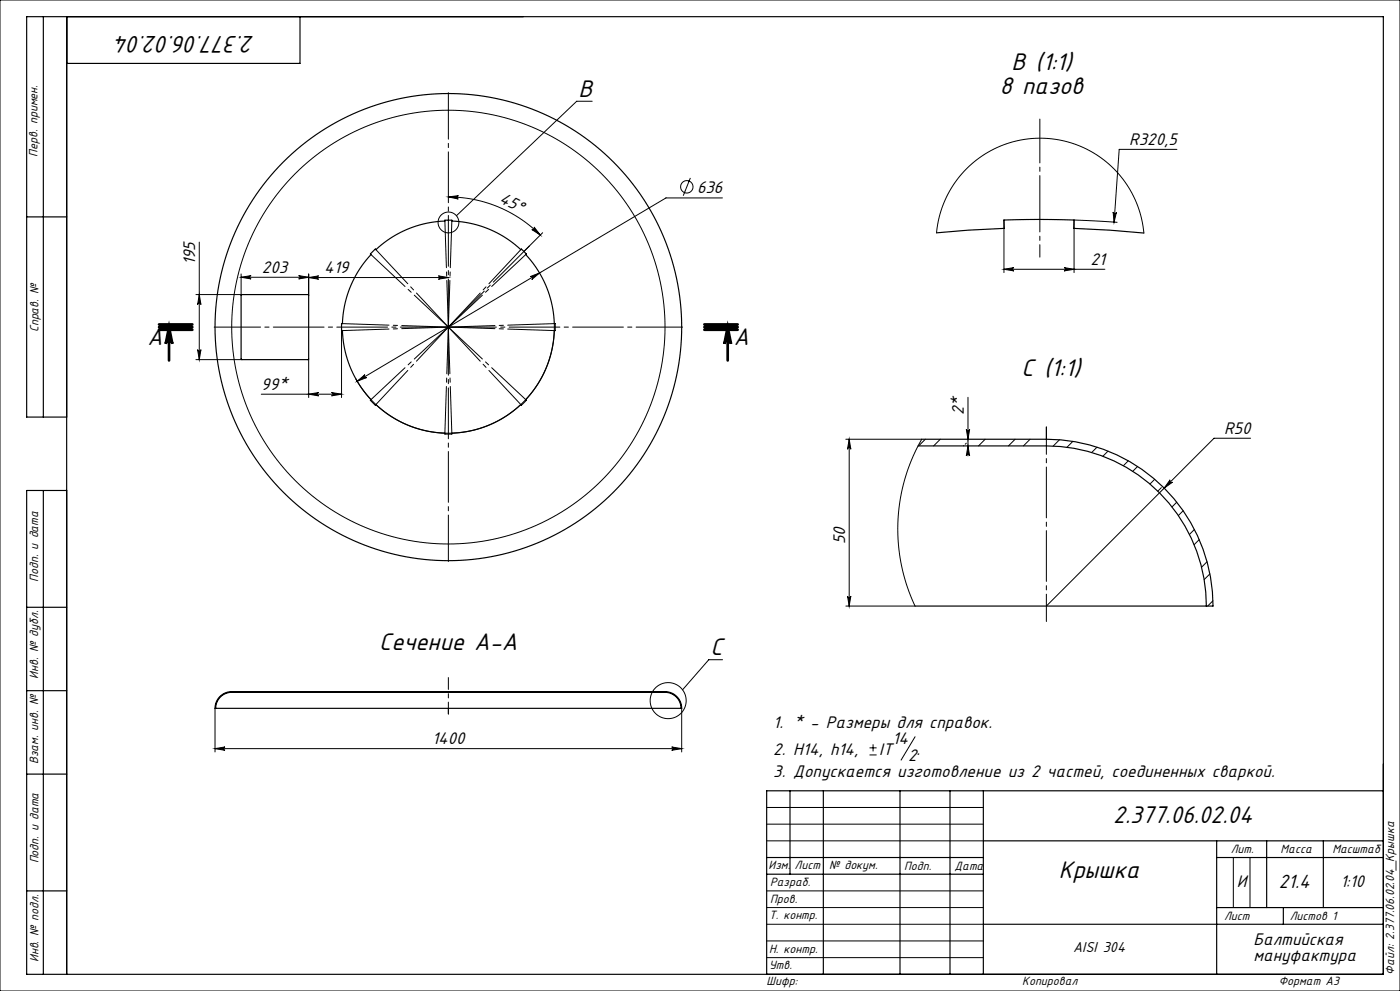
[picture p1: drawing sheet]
<svg xmlns="http://www.w3.org/2000/svg" width="420mm" height="297mm" viewBox="0 0 420 297" stroke-linecap="round" stroke-linejoin="round" font-family="sans-serif">
<g fill="none" stroke="#000" stroke-width=".3">
<path d="M0 0h420v297h-420zM177.7 30.3h-4.7l-36.1 34.4M134.5 59l3-.4a.5 .5 0 0 0-.5 .5 .5 .5 0 0 0 .5 .5zM134.5 59a39 39 0 0 1 27.6 11.4M207.1 53.3l-2.1 5.4M216.7 59.3h-16.9l-92.6 55M353.1 44.8h-17.3l-1.6 21.8M59.8 72.6v35.2M160.2 68l1.9 2.4-2.6-1.6a.5 .5 0 0 0 .7-.1 .5 .5 0 0 0 0-.7zM162.8 69.7l-4 4.1M281 69.8l1-5.6 2.1-5.4 3.1-5.1 3.8-4.2 4.7-3.4 5.2-2.6 5.5-1.6 5.7-.5 5.7 .6 5.6 1.5 5.2 2.6 4.5 3.5 3.9 4.3 3.1 4.9 2 5.4 1.1 5.6M301.2 65.9v15.8"/>
<path d="M333.9 63.5a.5 .5 0 0 0 .5 .5 .5 .5 0 0 0 .5-.4l-.7 3zM335.2 66.6l-13-.7v15.8M58.8 88.3h13.8M59.8 88.3l.5 3a.5 .5 0 0 0-.5-.5 .5 .5 0 0 0-.5 .5zM72.3 82.1v6.4M72.3 83.1h20.3M72.3 83.1l3-.5a.5 .5 0 0 0-.4 .5 .5 .5 0 0 0 .4 .5zM89.6 82.6l3 .5-3 .5a.5 .5 0 0 0 .5-.5 .5 .5 0 0 0-.5-.5zM92.6 82.1v6.4M92.6 83.2h41.9M92.6 83.2l3-.5a.5 .5 0 0 0-.5 .5 .5 .5 0 0 0 .5 .5zM102.5 98v21.1"/>
<path d="M131.5 82.7l3 .5-3 .5a.5 .5 0 0 0 .5-.5 .5 .5 0 0 0-.5-.5zM134 98h1M134.2 97.7l.7 .7M134.5 97.5v1M134.9 97.7l-.7 .7M159 82.9l2.9-1.1-2.4 2a.5 .5 0 0 0 .2-.7 .5 .5 0 0 0-.7-.2zM166.3 97a31.8 31.8 0 0 1-23.4 31.7 31.8 31.8 0 0 1-36.2-15.3M301.2 80.7l3-.5a.5 .5 0 0 0-.5 .5 .5 .5 0 0 0 .5 .5zM301.2 80.7h30.3M319.2 80.2l3 .5-3 .5a.5 .5 0 0 0 .5-.5 .5 .5 0 0 0-.5-.5zM58.8 107.8h13.8M59.3 104.8a.5 .5 0 0 0 .5 .5 .5 .5 0 0 0 .5-.5l-.5 3z"/>
<path d="M78.4 118.1h24.1M92.6 107.6v11.5M92.6 118.1l3-.5a.5 .5 0 0 0-.5 .5 .5 .5 0 0 0 .5 .5zM99.5 117.6l3 .5-3 .5a.5 .5 0 0 0 .4-.5 .5 .5 0 0 0-.4-.5zM107.2 114.3l2.3-2a.5 .5 0 0 0-.2 .7 .5 .5 0 0 0 .7 .2zM290.4 119.1v17.5M253.8 131.6h22.7l-2.9 5.9-2.2 6.1-1.4 6.3-.6 6.6 .1 6.3 .9 6.5 1.7 6.4 2.4 5.9h-20.7M254.8 131.6v50M254.8 131.6l.5 3a.5 .5 0 0 0-.5-.4 .5 .5 0 0 0-.5 .4zM277.6 131.6l-2 2M282.1 131.6l-2 2M289.1 133.6h.1"/>
<path d="M289.9 132.8l-.3 .3M289.9 128.6a.5 .5 0 0 0 .5 .5 .5 .5 0 0 0 .5-.5l-.5 3zM290.4 133.6l.5 3a.5 .5 0 0 0-.5-.4 .5 .5 0 0 0-.5 .4zM295.6 131.6l-2 2M304.5 131.6l-2 2M309 131.6l-2 2M317.9 131.8l-1.9 1.9M321.9 132.3l-1.8 1.7M329.1 134l-1.6 1.6M332.4 135.2l-1.5 1.5M338.5 138.1l-1.5 1.5M341.3 139.8l-1.5 1.4"/>
<path d="M375.2 131.3h-11l-50.3 50.3M346.4 143.6l-1.4 1.5M348.4 146.1l-1.1 1.1M351 143.8a.5 .5 0 0 0 .1 .7 .5 .5 0 0 0 .6 0l-2.4 1.8zM353 150.5l-1.4 1.4M354.9 153.1l-1.4 1.4M358.3 158.7l-1.5 1.5M254.3 178.6a.5 .5 0 0 0 .5 .5 .5 .5 0 0 0 .5-.5l-.5 3zM359.8 161.7l-1.6 1.5M362.1 168.4l-1.6 1.6M363 172l-1.8 1.7M216.8 197.7h-4.2l-7.8 9"/>
<path d="M363.9 180.1l-1.6 1.5M64.5 212.3v13.1M65 210.6l-.3 .4M68.2 207.5l-.3 .3M72.6 207.3v.2M92.4 207.3v.2M95.3 207.3l-.2 .2M134.5 207.3v.2M171.6 207.3l-.2 .2M176.1 207.3l-.2 .2M185.1 207.3l-.2 .2M189.6 207.3l-.2 .2"/>
<path d="M198.6 207.3l-.2 .2M202.2 208.1l-.1 .1M204.5 212.3v13.1M64.5 224.4h140M64.5 224.4l3-.5a.5 .5 0 0 0-.5 .5 .5 .5 0 0 0 .5 .5zM201.5 223.9l3 .5-3 .5a.5 .5 0 0 0 .5-.5 .5 .5 0 0 0-.5-.5zM260.9 226.3h2.1M260.9 224.1h2.1M261.9 223.1v2.1M274.5 220.8l-4.2 7M230 242h65M230 247h65"/>
<path d="M230 252h65M370 257v15M375 257v15M230 277h65M230 272h65M230 267h65M230 287h65M230 282h65"/>
<circle cx="206" cy="56" r="1.86"/>
<circle cx="134.5" cy="66.7" r="3.1"/>
<circle cx="134.5" cy="98" r="65"/>
<circle cx="200.4" cy="210" r="5.4"/>
</g>
<path d="M50.7 98l1 5a1 1 0 0 0-1-.9 1 1 0 0 0-1 .9zM218.3 98l1 5a1 1 0 0 0-1-.9 1 1 0 0 0-1 .9z" fill="none" stroke="#000" stroke-width=".8" stroke-linecap="butt"/>
<path d="M134 98h-69.7M134.5 97.5v-69.7M134.5 98.5v69.8M135 98h69.8" fill="none" stroke="#000" stroke-width=".3" stroke-dasharray="15.2 1.3 1.3 1.3" stroke-dashoffset="1.3"/>
<path d="M47.7 98.8h10zM47.7 98h10M47.7 97.2h10M50.7 98v10M211.3 98h10M211.3 97.2h10M211.3 98.8h10M218.3 98v10" fill="none" stroke="#000" stroke-width=".8"/>
<path d="M157.2 75.4l1.6-1.6M158.8 73.8l-24.3 24.2M313.9 131.6v-3.6M134.5 212.3v1.7" fill="none" stroke="#000" stroke-width=".3" stroke-dasharray="15.2 1.3 1.3 1.3"/>
<path d="M134.5 214v-10.9" fill="none" stroke="#000" stroke-width=".3" stroke-dasharray="15.2 1.3 1.3 1.3" stroke-dashoffset="11.7"/>
<path d="M312 65.8v-30.1" fill="none" stroke="#000" stroke-width=".3" stroke-dasharray="15.2 1.3 1.3 1.3" stroke-dashoffset="2.1"/>
<path d="M312 65.8v11.3" fill="none" stroke="#000" stroke-width=".3" stroke-dasharray="15.2 1.3 1.3 1.3" stroke-dashoffset="11.5"/>
<g fill="none" stroke="#000" stroke-width=".3" stroke-dasharray="15.2 1.3 1.3 1.3" stroke-dashoffset="1.2">
<path d="M111.3 76.3l23.2 21.7M133.5 66.2l1 31.8M156.2 74.8l-21.7 23.2M102.7 99.1l31.8-1.1M134.5 98l1.1-31.8M134.5 98l23.2-21.7M134.5 98l31.8 1.1M134.5 98l21.7 23.2M134.5 98l-1 31.8M134.5 98l-23.2 21.8M134.5 98l-31.8-1M134.5 98l-21.7-23.2"/>
<path d="M166.3 97l-31.8 1M157.7 119.8l-23.2-21.8M112.8 121.2l21.7-23.2M135.6 129.8l-1.1-31.8"/>
</g>
<path d="M313.9 128v58.3" fill="none" stroke="#000" stroke-width=".3" stroke-dasharray="15.2 1.3 1.3 1.3" stroke-dashoffset="7"/>
<g fill="none" stroke="#000" stroke-width=".35">
<path d="M13 5v120M20 5v287M90 5v14h-70M8 65h12M111.8 75.4l.8-.8 .2 .2a31.8 31.8 0 0 1 20.7-8.6v-.2h1h1.1v.2a31.8 31.8 0 0 1 20.6 8.6l.2-.2 .6 .6a48.2 48.2 0 0 1 7.1 11.2 31.8 31.8 0 0 1 2.2 10.6h.2l.1 .8a48.2 48.2 0 0 1-2.9 12.9 31.8 31.8 0 0 1-6 9.1l.2 .1-.5 .6a48.2 48.2 0 0 1-11.2 7.1 31.8 31.8 0 0 1-10.6 2.2v.3h-.8a48.2 48.2 0 0 1-13-2.9 31.8 31.8 0 0 1-9-6l-.2 .2-.6-.5a48.3 48.3 0 0 1-7.1-11.2 31.8 31.8 0 0 1-2.2-10.6h-.2v-.8a48.3 48.3 0 0 1 2.8-12.9 31.8 31.8 0 0 1 6-9.1l-.2-.2zM281 69.8l9.4-.8 10.9-.6-.1-2.5 10.8-.1 10.2 .1-.1 2.5 10.9 .6 10.2 .8M72.4 88.4h20.1v19.3h-20.1zM20 125h-12v-120h407v287h-407v-145h12M275.4 133.6h38.5a48 48 0 0 1 48 48M276.5 131.6h37.4a50 50 0 0 1 50 50h-2M13 147v145M8 182h12"/>
<path d="M274.5 181.6h87.4M8 207h12M64.7 212.3h139.6M72.3 207.3h-2.8a5 5 0 0 0-5 5h.2M72.3 207.5h-2.8a4.8 4.8 0 0 0-4.8 4.8M72.3 207.5h20.3M72.3 207.3h20.3M72.3 207.3v.2M92.6 207.3v.2M92.6 207.5h10.1M92.6 207.3h10.1M102.5 207.5h.1"/>
<path d="M102.5 207.3v.2M102.5 207.3h.1M102.7 207.5h8.6M102.7 207.3h8.6M102.7 207.3v.2M111.3 207.5h1.3M111.3 207.3h1.3M111.3 207.3v.2M112.6 207.5h.2M112.6 207.3h.2M112.6 207.3v.2M112.8 207.3h20.7v.2h-20.7"/>
<path d="M112.8 207.3v.2M133.5 207.5h2.1M133.5 207.3h2.1M135.6 207.5h20.6M135.6 207.3h20.6M135.6 207.3v.2M156.2 207.5h.2M156.2 207.3h.2M156.2 207.3v.2M156.4 207.5h1.3M156.4 207.3h1.3M156.4 207.3v.2"/>
<path d="M157.7 207.5h8.6M157.7 207.3h8.6M157.7 207.3v.2M166.3 207.3h33.2a5 5 0 0 1 5 5h-.2M166.3 207.5h33.2a4.8 4.8 0 0 1 4.8 4.8M166.3 207.3v.2M166.5 207.5h.1M166.5 207.3v.2M166.6 207.3h.1M8 232h12M237 237v25M247 237v55"/>
<path d="M270 237v55M285 237v55M295 237v55M415 237h-185v55M230 257h65M295 252h120M365 252v40M365 257h50M380 252v20M397 252v20M8 267h12M230 262h65"/>
<path d="M295 277h120M365 272h50M385 272v5"/>
<circle cx="134.5" cy="98" r="70"/>
</g>
<g fill="#000">
<path d="M160.2 68l1.9 2.4-2.6-1.6a.5 .5 0 0 0 .7-.1 .5 .5 0 0 0 0-.7zM134.5 59l3-.4a.5 .5 0 0 0-.5 .5 .5 .5 0 0 0 .5 .5z"/>
<path d="M59.8 88.3l.5 3a.5 .5 0 0 0-.5-.5 .5 .5 0 0 0-.5 .5zM59.3 104.8a.5 .5 0 0 0 .5 .5 .5 .5 0 0 0 .5-.5l-.5 3zM254.8 131.6l.5 3a.5 .5 0 0 0-.5-.4 .5 .5 0 0 0-.5 .4zM254.3 178.6a.5 .5 0 0 0 .5 .5 .5 .5 0 0 0 .5-.5l-.5 3zM289.9 128.6a.5 .5 0 0 0 .5 .5 .5 .5 0 0 0 .5-.5l-.5 3zM290.4 133.6l.5 3a.5 .5 0 0 0-.5-.4 .5 .5 0 0 0-.5 .4z"/>
<path d="M301.2 80.7l3-.5a.5 .5 0 0 0-.5 .5 .5 .5 0 0 0 .5 .5zM319.2 80.2l3 .5-3 .5a.5 .5 0 0 0 .5-.5 .5 .5 0 0 0-.5-.5z"/>
<path d="M99.5 117.6l3 .5-3 .5a.5 .5 0 0 0 .4-.5 .5 .5 0 0 0-.4-.5zM92.6 118.1l3-.5a.5 .5 0 0 0-.5 .5 .5 .5 0 0 0 .5 .5z"/>
<path d="M107.2 114.3l2.8-1.1a.5 .5 0 0 1-.7-.2 .5 .5 0 0 1 .2-.7zM159 82.9a.5 .5 0 0 1 .7 .2 .5 .5 0 0 1-.2 .7l2.4-2zM92.6 83.2l3-.5a.5 .5 0 0 0-.5 .5 .5 .5 0 0 0 .5 .5zM131.5 82.7l3 .5-3 .5a.5 .5 0 0 0 .5-.5 .5 .5 0 0 0-.5-.5zM72.3 83.1l3-.5a.5 .5 0 0 0-.4 .5 .5 .5 0 0 0 .4 .5zM89.6 82.6l3 .5-3 .5a.5 .5 0 0 0 .5-.5 .5 .5 0 0 0-.5-.5zM64.5 224.4l3-.5a.5 .5 0 0 0-.5 .5 .5 .5 0 0 0 .5 .5zM201.5 223.9l3 .5-3 .5a.5 .5 0 0 0 .5-.5 .5 .5 0 0 0-.5-.5zM333.9 63.5l.3 3.1 .7-3a.5 .5 0 0 1-.5 .4 .5 .5 0 0 1-.5-.5zM351 143.8l-1.7 2.5 2.4-1.8a.5 .5 0 0 1-.6 0 .5 .5 0 0 1-.1-.7z"/>
<path d="M218.3 98l1 5a1 1 0 0 0-1-.9 1 1 0 0 0-1 .9zM50.7 98l1 5a1 1 0 0 0-1-.9 1 1 0 0 0-1 .9z"/>
</g>
<g font-size="8">
<text x="76.4" y="10.7" transform="rotate(-180 76.4 10.7)">2.377.06.02.04</text>
<text x="303.4" y="21.1">B (1:1)</text>
<text x="173.5" y="29.1">B</text>
<text x="299.9" y="28.1">8 пазов</text>
<text x="44.3" y="103.3">A</text>
<text x="220.1" y="103.3">A</text>
<text x="306.5" y="112.7">C (1:1)</text>
<text x="113.8" y="194.7">Сечение A-A</text>
<text x="213.1" y="196.4">C</text>
<text x="334" y="246.6">2.377.06.02.04</text>
<text x="317.7" y="263.1">Крышка</text>
</g>
<text font-size="6.4" x="383.7" y="266">21.4</text>
<g font-size="5.6">
<text x="338.8" y="43.5">R320,5</text>
<text x="209.1" y="57.7">636</text>
<text x="149.6" y="60.5" transform="rotate(27 149.6 60.5)">45°</text>
<text x="58.5" y="79.4" transform="rotate(-90 58.5 79.4)">195</text>
<text x="78.6" y="81.8">203</text>
<text x="97.2" y="81.9">419</text>
<text x="327.1" y="79.4">21</text>
<text x="78.4" y="116.9">99*</text>
<text x="289.1" y="124.5" transform="rotate(-90 289.1 124.5)">2*</text>
<text x="367.2" y="130.1">R50</text>
<text x="253.5" y="163" transform="rotate(-90 253.5 163)">50</text>
<text x="232" y="218.1">1. * - Размеры для справок.</text>
<text x="129.6" y="223.1">1400</text>
<text x="232" y="226.2">2. Н14, h14,</text>
<text x="263.7" y="226.2">IT</text>
<text x="267.7" y="223">14</text>
<text x="272.4" y="227.9">2</text>
<text x="275" y="226.2">.</text>
<text x="232" y="232.8">3. Допускается изготовление из 2 частей, соединенных сваркой.</text>
<text x="371.1" y="265.7">И</text>
<text x="402.1" y="265.8">1:10</text>
<text x="376" y="283.2">Балтийская</text>
<text x="376" y="288.1">мануфактура</text>
</g>
<text font-size="4.8" x="321.9" y="285.4">AISI 304</text>
<g font-size="4">
<text x="11.3" y="46.9" transform="rotate(-90 11.3 46.9)">Перв. примен.</text>
<text x="11.5" y="99.6" transform="rotate(-90 11.5 99.6)">Справ. №</text>
<text x="11.4" y="174.4" transform="rotate(-90 11.4 174.4)">Подп. и дата</text>
<text x="11.5" y="203.4" transform="rotate(-90 11.5 203.4)">Инв. № дубл.</text>
<text x="11.5" y="229" transform="rotate(-90 11.5 229)">Взам. инв. №</text>
<text x="369.2" y="255.6">Лит.</text>
<text x="384.2" y="255.6">Масса</text>
<text x="399.7" y="255.6">Масштаб</text>
<text x="11.5" y="258.8" transform="rotate(-90 11.5 258.8)">Подп. и дата</text>
<text x="230.6" y="260.5">Изм.</text>
<text x="238.4" y="260.5">Лист</text>
<text x="248.7" y="260.5">№ докум.</text>
<text x="271.3" y="260.6">Подп.</text>
<text x="286.4" y="260.6">Дата</text>
<text x="231" y="265.6">Разраб.</text>
<text x="230.7" y="275.4">Т. контр.</text>
<text x="231" y="270.8">Пров.</text>
<text x="367.2" y="275.6">Лист</text>
<text x="386.9" y="275.6">Листов 1</text>
<text x="230.7" y="285.6">Н. контр.</text>
<text x="11.5" y="288.4" transform="rotate(-90 11.5 288.4)">Инв. № подл.</text>
<text x="230.7" y="290.4">Утв.</text>
<text x="418.3" y="292.1" transform="rotate(-90 418.3 292.1)">Файл: 2.377.06.02.04_Крышка</text>
<text x="230" y="295.3">Шифр:</text>
<text x="306.7" y="295.3">Копировал</text>
<text x="383.6" y="295.1">Формат A3</text>
</g>
</svg>
